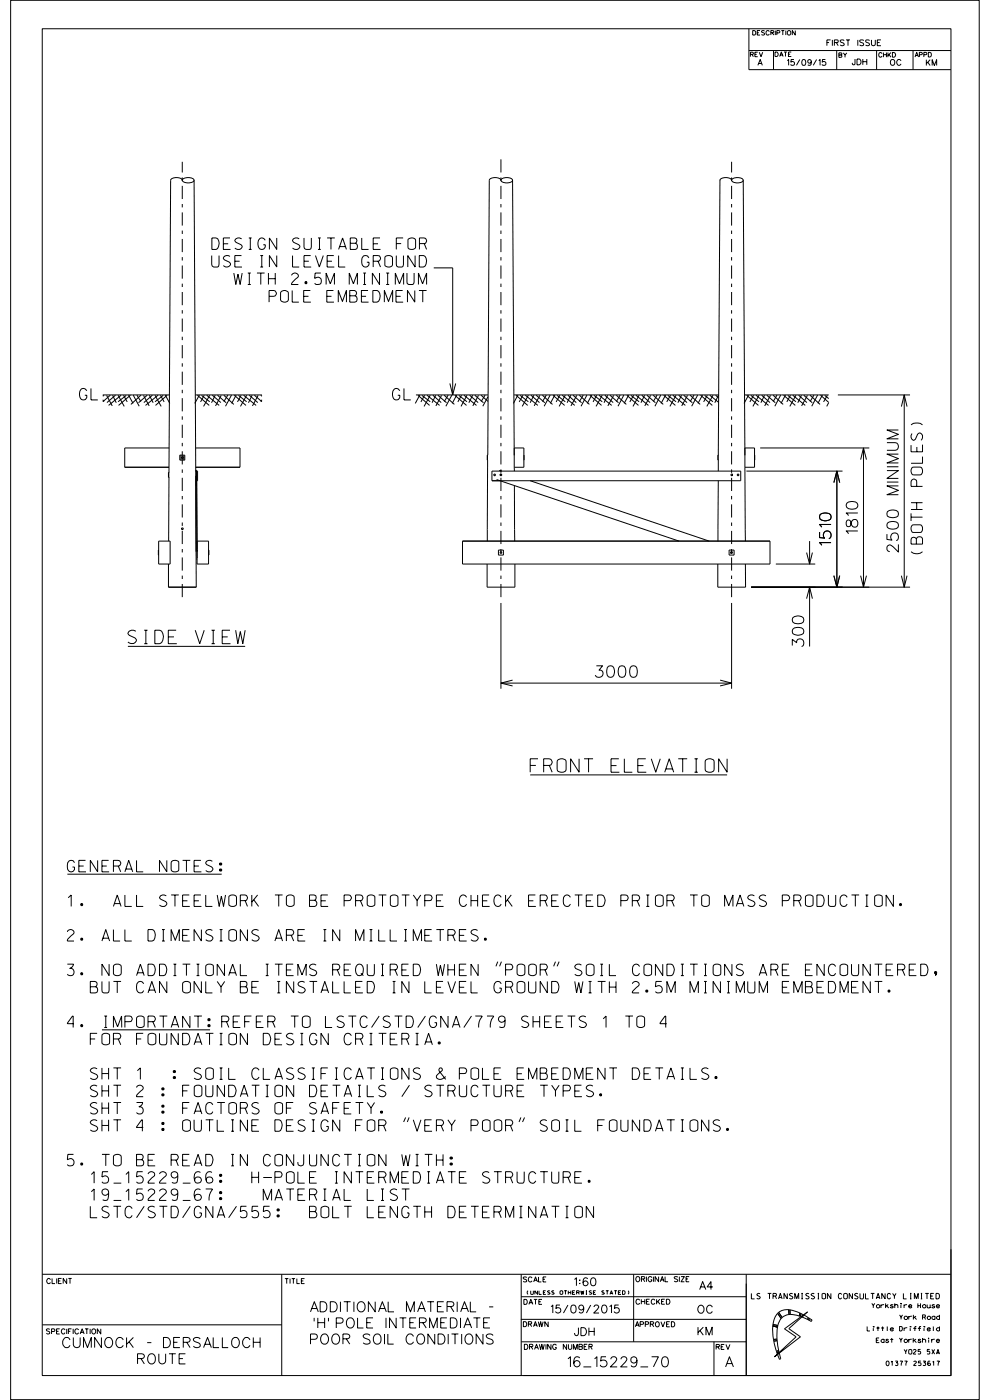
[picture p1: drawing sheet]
<svg xmlns="http://www.w3.org/2000/svg" width="210mm" height="297mm" viewBox="0 0 210 297" stroke-linecap="round" stroke-linejoin="round" font-family="sans-serif">
<g fill="none" stroke="#000" stroke-width=".21">
<path d="M2.3 .1h205.4v296.8h-205.4zM9 6.1h192.7v285.7h-192.7zM158.9 10.7h42.8M158.9 6.1v8.7h42.8M164.1 10.7v4.1M177.5 10.7v4.1M185.9 10.7v4.1M193.7 10.7v4.1M38.7 38.2a1.63 1.63 0 0 0-2.5 0l-.4 62M38.8 38a1.85 1.85 0 0 1 2.4 .2 1.67 1.67 0 0 1-2.5 0zM41.2 38.2l.3 61.8M106.3 38.2a1.63 1.63 0 0 0-2.5 0l-.3 58.4"/>
<path d="M106.4 38a1.8 1.8 0 0 1 2.3 .2 1.63 1.63 0 0 1-2.4 0zM108.7 38.2l.4 58.4M152.7 38.2a1.63 1.63 0 0 1 2.5 0M152.7 38.2l-.3 58.4M155.3 38a1.8 1.8 0 0 1 2.4 .2 1.63 1.63 0 0 1-2.5 0zM157.7 38.2l.3 58.4M92 56.8h4v27M21.8 83.8h14.1M22.6 83.9l1.2 2.2M23.4 83.9l-1.6 1.3M23.9 83.9l.8 1.5M24.5 83.9l-1.8 1.5"/>
<path d="M25 83.9l1.4 2.3M25.7 83.9l-2.7 2.1M26.2 83.9l.8 1.4M26.8 83.9l-1.8 1.3M27.3 83.8l.9 1.8M27.7 83.9l-2.5 2.1M28.3 83.8l1.2 2.4M29 83.8l.9 1.4M29.9 83.9l-2.1 1.9M30.4 83.9l1.2 2.2M31.2 83.9l-1.8 1.5M31.7 83.9l.8 1.5"/>
<path d="M32.3 83.9l-1.8 1.5M32.9 83.9l1.3 2.3M33.5 83.9l-2.6 2.1M34 83.9l.8 1.4M34.6 83.9l-1.7 1.3M35.1 83.8l.9 1.8M35.5 83.9l-2.5 2.1M35.9 95h-9.4v4.1h9.3M38.1 96.6h1.1v1h-1.1zM38.4 96.6v1M38.5 97h.3v.2h-.3zM39 96.6v1"/>
<path d="M41.5 83.8h14.1M41.5 95h9.4v4.1h-9.4M41.5 99.9h.1M41.7 99.9h.2v2.1h-.2M41.9 83.9l2.5 2.1M42.3 83.8l-1 1.8M42.8 83.9l1.7 1.3M43.3 83.9l-.8 1.4M43.9 83.9l2.6 2.1M44.5 83.9l-1.3 2.3M45 83.9l1.8 1.5M45.6 83.9l-.7 1.5"/>
<path d="M46.1 83.9l1.9 1.5M46.9 83.9l-1.2 2.2M47.5 83.9l2.1 1.9M48.3 83.8l-.8 1.4M49.1 83.8l-1.3 2.4M49.7 83.9l2.5 2.1M50.1 83.8l-1 1.8M50.6 83.9l1.7 1.3M51.2 83.9l-.8 1.4M51.7 83.9l2.6 2.1M52.3 83.9l-1.3 2.3M52.9 83.9l1.8 1.5"/>
<path d="M53.5 83.9l-.8 1.5M54 83.9l1.6 1.3M54.8 83.9l-1.2 2.2M55.3 83.9l.3 .2M55.6 84.8l-.3 .4M88.2 83.8h15.3M88.7 83.9l2.4 2.1M89 83.8l-.9 1.8M89.5 83.9l1.8 1.3M90.1 83.9l-.8 1.4M90.6 83.9l2.6 2.1M91.3 83.9l-1.3 2.3"/>
<path d="M91.8 83.9l1.8 1.5M92.4 83.9l-.7 1.5M92.9 83.9l1.8 1.5M93.7 83.9l-1.2 2.2M94.2 83.9l2.2 1.9M95.1 83.8l-.9 1.4M95.4 81.3l.6 2.5 .7-2.5M95.8 83.8l-1.2 2.4M96.5 83.9l2.5 2.1M96.9 83.8l-1 1.8M97.3 83.9l1.8 1.3M97.9 83.9l-.8 1.4"/>
<path d="M98.4 83.9l2.7 2.1M99.1 83.9l-1.3 2.3M99.6 83.9l1.8 1.5M100.3 83.9l-.9 1.5M100.7 83.9l1.9 1.5M101.5 83.9l-1.2 2.2M102.1 83.9l1.4 1.3M102.9 83.8l-.8 1.4M103.4 96.6v15.7M103.5 84.2l-1.1 2M103.5 96.6h-.1v1h.1M104.4 99.9h52.7v2.1h-52.7z"/>
<path d="M106 99.8h.1M106 99.8l.4 .1M106 99.8l-.1 .1M109 83.8h43.4M109.1 99.1v.8M109.1 95h2v4.1h-2zM109.5 83.9l2.4 2.1M109.9 83.8l-1 1.8M110.3 83.9l1.8 1.3M110.9 83.9l-.8 1.4M111.1 96.6v1M111.4 83.9l2.7 2.1"/>
<path d="M112.1 83.9l-1.3 2.3M112.6 83.9l1.8 1.5M113.2 83.9l-.7 1.5M113.7 83.9l1.9 1.5M114.5 83.9l-1.2 2.2M115.1 83.9l2.1 1.9M115.9 83.8l-.8 1.4M116.7 83.8l-1.3 2.4M117.3 83.9l2.5 2.1M117.7 83.8l-1 1.8M118.2 83.9l1.7 1.3M118.7 83.9l-.7 1.4"/>
<path d="M119.3 83.9l2.6 2.1M119.9 83.9l-1.3 2.3M120.5 83.9l1.7 1.5M121.1 83.9l-.8 1.5M121.6 83.9l1.8 1.5M122.3 83.9l-1.2 2.2M122.9 83.9l2.1 1.9M123.7 83.8l-.8 1.4M124.5 83.8l-1.2 2.4M125.1 83.9l2.5 2.1M125.5 83.8l-.9 1.8M126 83.9l1.7 1.3"/>
<path d="M126.6 83.9l-.8 1.4M127.1 83.9l2.7 2.1M127.7 83.9l-1.3 2.3M128.3 83.9l1.8 1.5M128.9 83.9l-.8 1.5M129.4 83.9l1.8 1.5M130.2 83.9l-1.3 2.2M130.7 83.9l2.2 1.9M131.6 83.8l-.9 1.4M132.3 83.8l-1.2 2.4M133 83.9l2.4 2.1M133.3 83.8l-.9 1.8"/>
<path d="M133.8 83.9l1.8 1.3M134.4 83.9l-.8 1.4M134.9 83.9l2.6 2.1M135.6 83.9l-1.3 2.3M136.1 83.9l1.8 1.5M136.7 83.9l-.7 1.5M137.2 83.9l1.8 1.5M138 83.9l-1.2 2.2M138.6 83.9l2.1 1.9M139.4 83.8l-.8 1.4M140.2 83.8l-1.3 2.4M140.8 83.9l2.5 2.1"/>
<path d="M141.2 83.8l-1 1.8M141.7 83.9l1.7 1.3M142.2 83.9l-.8 1.4M142.7 83.9l2.7 2.1M143.4 83.9l-1.3 2.3M144 83.9l1.7 1.5M144.6 83.9l-.8 1.5M145 83.9l1.9 1.5M145.8 83.9l-1.2 2.2M146.4 83.9l2.1 1.9M147.2 83.8l-.8 1.4M148 83.8l-1.3 2.4"/>
<path d="M148.6 83.9l2.5 2.1M149 83.8l-.9 1.8M149.5 83.9l1.7 1.3M150 83.9l-.7 1.4M150.6 83.9l1.8 1.4M151.2 83.9l-1.3 2.3M151.8 83.9l.6 .5M152.4 97.6v2.3M152.4 83.9l-.8 1.5M152.4 96.6h-.1v1h.1M158 83.8h17.8M158 95h2.1v4.1h-2.1z"/>
<path d="M158 99.1l.1 13.2M158.3 99.9h20.4M158.4 83.9l2.5 2.1M158.8 83.8l-1 1.8M159.3 83.9l1.7 1.3M159.8 83.9l-.7 1.4M160.1 96.6v1M160.4 83.9l2.6 2.1M161 83.9l-1.3 2.3M161.3 95h23.1M161.6 83.9l1.7 1.5M162.2 83.9l-.8 1.5"/>
<path d="M162.7 83.9l1.8 1.5M163.4 83.9l-1.2 2.2M164 83.9l2.1 1.9M164.8 83.8l-.8 1.4M165.6 83.8l-1.2 2.4M166.2 83.9l2.5 2.1M166.6 83.8l-.9 1.8M167.1 83.9l1.7 1.3M167.7 83.9l-.8 1.4M168.2 83.9l2.6 2.1M168.8 83.9l-1.3 2.3M169.4 83.9l1.8 1.5"/>
<path d="M170 83.9l-.8 1.5M170.5 83.9l1.8 1.5M171.3 83.9l-1.3 2.2M171.8 83.9l2.2 1.9M172.6 83.8l-.8 1.4M173.4 83.8l-1.2 2.4M174.1 83.9l1.7 1.5-.4 .8M174.4 83.8l-.9 1.8M174.9 83.9l.9 .7M175.5 83.9l-.8 1.4M177.5 99.9v24.7M177.7 83.8h15.3"/>
<path d="M182.6 97.5l.6-2.5 .6 2.5M183.2 95v29.6M191.2 86.3l.6-2.5 .6 2.5M191.8 83.8v40.8M33.7 116.7v1.1M33.7 114.8h2.4v4.9h-2.4zM35.7 119.7v4.9M35.8 100.2v1.1M35.8 101.3v13.5M35.9 100.2h-.2v1.1h.2M41.5 100.9l.1 16.5M41.6 117.4v7.2"/>
<path d="M41.6 117.4h.1M41.6 118.6h.2M41.7 101.7h-.2v-1.9h.2v2.2M41.7 102l.1 16.4M41.7 102l.1 14.5M41.8 116.6h.1M41.8 116.6v.4M41.8 114.8h2.4v4.9h-2.4zM44.2 116.7v1.1M98.1 114.8h65.2v4.9h-65.2zM103.3 119.7v4.9h5.9v-4.9M103.4 112.3v.1"/>
<path d="M103.4 112.3v2.5M104.8 100.6h.2v.3h-.2zM105.3 101.7l38.7 13.1M105.7 116.7h1.1v1.1h-1.1zM106.1 100.6h.3v.3h-.3zM106.3 100.6l-.2 .1 .1 .2M109.1 103v9.3M109.1 112.3v.1M109.1 112.4l.1 2.4M112.5 102l37.9 12.8M150.4 114.8h.1M152.3 119.7v4.9h5.9l-.1-4.9"/>
<path d="M152.3 112.3v.1M152.3 112.3v2.5M152.4 102l-.1 10.3M154.7 116.7h1v1.1h-1zM155.1 100.6h.2v.3h-.2zM155.2 117.4h.1M155.2 100.6l.2 .1-.1 .2M155.3 117l-.3 .2 .2 .2M155.3 117v.1M156.4 100.6h.3v.3h-.3zM158.1 112.3v.1M158.1 112.4v2.4"/>
<path d="M164.6 119.7h8.3M171.1 117.2l.6 2.5 .6-2.5M171.7 114.8v4.9M176.9 102.4l.6-2.5 .6 2.5M27.1 137.1h24.9M35.7 124.6h5.9M106.3 127.9v18.2M155.2 127.9v18.2M159.3 124.6h33.7M171.1 127l.6-2.4 .6 2.4M171.7 124.6v12.6M176.9 122.1l.6 2.5 .6-2.5"/>
<path d="M182.6 122.1l.6 2.5 .6-2.5M191.2 122.1l.6 2.5 .6-2.5M106.3 144.9h48.9M108.7 144.3l-2.4 .6 2.4 .6M152.8 144.3l2.4 .6-2.4 .6M112.5 164.4h41.7M14.3 185.5h32.7M21.6 218.5h23M105.6 204l-.4 1M106.4 204l-.4 1M117.8 204l-.4 1M118.6 204l-.4 1"/>
<path d="M29.1 227.2l.7-.6v2.4M86 237.1l-.4 .9M86.8 237.1l-.4 .9M110.5 237.1l-.4 .9M111.3 237.1l-.5 .9M44.9 248.7l-.6-.1a1.51 1.51 0 0 0-.5 2l.2 .3h.8a.71 .71 0 0 0 .1-1.1 .71 .71 0 0 0-1.1 .2l-.1 .4M46.6 252.9l.3-.1 .1 .3-.3 .1zM46.6 254.2l.3-.1 .1 .3-.3 .1zM46.7 254.2l.1 .1zM46.7 252.9h.2v.2h-.2zM57.2 255.9h-1.2l-.2 1.1 .6-.2a.8 .8 0 0 1 .8 1.1 .8 .8 0 0 1-1.4 .2M9 270.3h192.7"/>
<path d="M59.8 270.3v21.5M110.6 279.9h47.7M110.6 275.1h47.7M110.6 270.3v21.5M134.4 270.3v14.4M158.3 270.3v21.5M165 278.6l-.6 .8-.4 1.6M165 278.6l.7 1.1M165 278.6h.1M165.2 278.4l-.2 .2M165.2 278.4l.7 1.1M165.2 278.4h.1"/>
<path d="M165.7 279.7l-.7 1.5M165.7 279.7h.1M165.9 279.5l-.2 .2M165.9 279.5h.1M167.3 277.8l.1 1.1M167.3 277.8h.1M167.3 277.9h.1M167.3 277.8l-1 .1-1.1 .5M167.3 277.8l.3 .1M167.4 278.9h.1M167.4 278.9l-.8 .2-.7 .4M167.4 278.9h.2"/>
<path d="M167.6 277.9l2.1 .6M167.6 277.9v1M167.6 277.9h.1M167.6 278.9l1.9 .3M167.6 278.9h.1M169.5 279.2h.1M169.5 279.2l.3 .1M169.7 278.6h.1M169.7 278.5l-.2 .7M169.7 278.5l.2 .2M169.8 279.3h.1M169.9 278.7h.1"/>
<path d="M169.9 278.7l-.1 .6M169.9 278.7l.6 .2M171.3 279.9h.1M171.3 279.9l.2 .1M171.4 279.5l-.8-.5-.5 .4 1.2 .5M171.4 279.5l.3 .2M171.5 279.5l-.2 .4M171.5 279.5h.1M171.7 279.7l.6 .3M171.7 279.7l-.2 .3M171.7 279.7h.1M201.7 265v26.8h-90.7"/>
<path d="M9 281.1h50.8M110.6 284.7h47.7M151.4 284.7v7.1M163.9 281.3h.1M163.9 281.3l1 .2M163.9 281.3l.2 2.9M164 281h.1M164 281l1 .2M164 281l-.1 .3M164.1 284.2h.1M164.1 284.2v.3M164.1 284.5h.1"/>
<path d="M164.1 284.5l.6 2.2M164.7 286.7h.1M164.7 286.7l.1 .2M164.8 287h.1M164.8 284.1l-.7 .1M164.8 284.1l.1 .3M164.8 284.1h.1M164.9 284.4h.1M164.9 284.4l-.8 .1M164.9 284.4l.3 2.1M164.9 281.5h.1M164.9 281.5l-.1 2.6"/>
<path d="M165 281.2l-.1 .3M165 281.2h.1M165.2 286.5h.1M165.2 286.5v.3M165.2 286.5l-.5 .2M165.2 286.8h.1M165.2 286.8l.1 .1-.4 .4-.1-.4M165.2 286.8l-.4 .1M165.3 288.4h.1M165.6 288.2h.1M165.6 288.2l-.3-1.1-.4 .2 .4 1.1M165.6 288.2l-.3 .2"/>
<path d="M166.4 281.9l4.9-3.6-4 3.6 2.5 1.7-5.5 4.2 4.6-4.2zM171.5 280l.6 .3 .2-.3M172.1 280.3h.1M172.3 280h.1"/>
<circle cx="38.7" cy="112.2" r=".17"/>
<circle cx="106.3" cy="117.2" r=".18"/>
<circle cx="155.2" cy="117.2" r=".18"/>
</g>
<path d="M38.7 126.7v-92.4M106.3 126.7v-93.1M155.2 126.7v-92.4" fill="none" stroke="#000" stroke-width=".21" stroke-dasharray="2.8 1.1 .7 1.1" stroke-linecap="butt"/>
<g fill="#000">
<path d="M110.5 279.8l.1 .1z" fill-rule="evenodd"/>
<path d="M169.5 279.1l.1 .1z" fill-rule="evenodd"/>
<path d="M171.3 279.9l.1 .1z" fill-rule="evenodd"/>
</g>
<g font-size="2.9">
<text x="27.1" y="136.5">SIDE VIEW</text>
<text x="112.5" y="163.8">FRONT ELEVATION</text>
</g>
<g font-size="2.4">
<text x="44.9" y="52.9">DESIGN SUITABLE FOR</text>
<text x="44.9" y="56.6">USE IN LEVEL GROUND</text>
<text x="49.6" y="60.4">WITH 2.5M MINIMUM</text>
<text x="57.1" y="64.1">POLE EMBEDMENT</text>
<text x="16.9" y="84.9">GL</text>
<text x="83.3" y="84.9">GL</text>
<text x="190.6" y="101.5" transform="rotate(-90 190.6 101.5)">NI</text>
<text x="190.6" y="105" transform="rotate(-90 190.6 105)">MI MUM</text>
<text x="195.7" y="103.2" transform="rotate(-90 195.7 103.2)">POLES)</text>
<text x="182" y="113.2" transform="rotate(-90 182 113.2)">1810</text>
<text x="176.3" y="115.7" transform="rotate(-90 176.3 115.7)">1510</text>
<text x="190.6" y="117.1" transform="rotate(-90 190.6 117.1)">2500</text>
<text x="195.7" y="117.9" transform="rotate(-90 195.7 117.9)">(BOTH</text>
<text x="170.5" y="137.2" transform="rotate(-90 170.5 137.2)">300</text>
<text x="126.3" y="143.7">3000</text>
<text x="14.3" y="185">GENERAL NOTES:</text>
<text x="14.3" y="192.3">1.</text>
<text x="19.6" y="192.3">ALL STEELWORK TO BE PROTOTYPE CHECK ERECTED PRIOR TO MASS PRODUCTION.</text>
<text x="14.3" y="199.6">2. ALL DIMENSIONS ARE IN MILLIMETRES.</text>
<text x="14.3" y="207">3. NO ADDITIONAL ITEMS REQUIRED WHEN &quot;POOR&quot; SOIL CONDITIONS ARE ENCOUNTERED,</text>
<text x="16.4" y="210.6">BUT CAN ONLY BE INSTALLED IN LEVEL GROUND WITH 2.5M MINIMUM EMBEDMENT.</text>
<text x="14.3" y="218">4.</text>
<text x="16.5" y="221.7">FOR FOUNDATION DESIGN CRITERIA.</text>
<text x="21.6" y="218">IMPORTANT:REFER TO LSTC/STD/GNA/779 SHEETS 1 TO 4</text>
<text x="16.6" y="232.7">SHT 2 : FOUNDATION DETAILS / STRUCTURE TYPES.</text>
<text x="16.6" y="229">SHT 1</text>
<text x="31" y="229">: SOIL CLASSIFICATIONS &amp; POLE EMBEDMENT DETAILS.</text>
<text x="16.7" y="236.3">SHT 3 : FACTORS OF SAFETY.</text>
<text x="16.6" y="240">SHT 4 : OUTLINE DESIGN FOR &quot;VERY POOR&quot; SOIL FOUNDATIONS.</text>
<text x="14.3" y="247.3">5. TO BE READ IN CONJUNCTION WITH:</text>
<text x="16.6" y="251">15_15229_66:</text>
<text x="45.6" y="251">H-POLE INTERMEDIATE STRUCTURE.</text>
<text x="16.8" y="254.7">19_15229_67:</text>
<text x="49.7" y="254.7">MATERIAL LIST</text>
<text x="16.5" y="258.3">LSTC/STD/GNA/555:</text>
<text x="58.9" y="258.3">BOLT LENGTH DETERMINATION</text>
</g>
<g font-size="2.2">
<text x="65.8" y="278.3">ADDITIONAL MATERIAL -</text>
<text x="66.5" y="281.7">'H' POLE INTERMEDIATE</text>
<text x="13.3" y="285.9">CUMNOCK - DERSALLOCH</text>
<text x="65.9" y="285.2">POOR SOIL CONDITIONS</text>
<text x="29.2" y="289.3">ROUTE</text>
<text x="120.5" y="290">16_15229_70</text>
<text x="153.9" y="290">A</text>
</g>
<g font-size="1.7">
<text x="121.9" y="272.8">1:60</text>
<text x="148.4" y="273.6">A4</text>
<text x="116.9" y="278.5">15/09/2015</text>
<text x="148" y="278.6">OC</text>
<text x="121.9" y="283.3">JDH</text>
<text x="148.1" y="283.3">KM</text>
</g>
<g font-size="1.2">
<text x="175.4" y="9.7">FIRST ISSUE</text>
<text x="160.8" y="13.9">A</text>
<text x="167" y="13.9">15/09/15</text>
<text x="180.8" y="13.7">JDH</text>
<text x="188.9" y="13.9">OC</text>
<text x="196.5" y="13.9">KM</text>
<text x="159.4" y="275.5">LS TRANSMISSION CONSULTANCY LIMITED</text>
</g>
<g font-size="1.1">
<text x="9.9" y="272.3">CLIENT</text>
<text x="60.4" y="272.3">TITLE</text>
<text x="111" y="272">SCALE</text>
<text x="134.9" y="271.9">ORIGINAL SIZE</text>
<text x="111" y="281.5">DRAWN</text>
<text x="111.1" y="276.7">DATE</text>
<text x="134.8" y="281.5">APPROVED</text>
<text x="134.9" y="276.7">CHECKED</text>
<text x="9.8" y="283">SPECIFICATION</text>
<text x="111.2" y="286.3">DRAWING NUMBER</text>
<text x="151.9" y="286.3">REV</text>
</g>
<g font-size="1">
<text x="159.7" y="7.4">DESCRIPTION</text>
<text x="159.2" y="12">REV</text>
<text x="164.4" y="12">DATE</text>
<text x="177.9" y="12.2">BY</text>
<text x="186.4" y="12.1">CHKD</text>
<text x="194.1" y="12.1">APPD</text>
<text x="184.9" y="277.5">Yorkshire House</text>
<text x="190.8" y="279.9">York Road</text>
<text x="184" y="282.4">Little Driffield</text>
<text x="185.9" y="284.8">East Yorkshire</text>
<text x="191.8" y="287.3">YO25 5XA</text>
<text x="188" y="289.7">01377 253617</text>
</g>
<text font-size=".8" x="111.7" y="274.6">(UNLESS OTHERWISE STATED)</text>
</svg>
